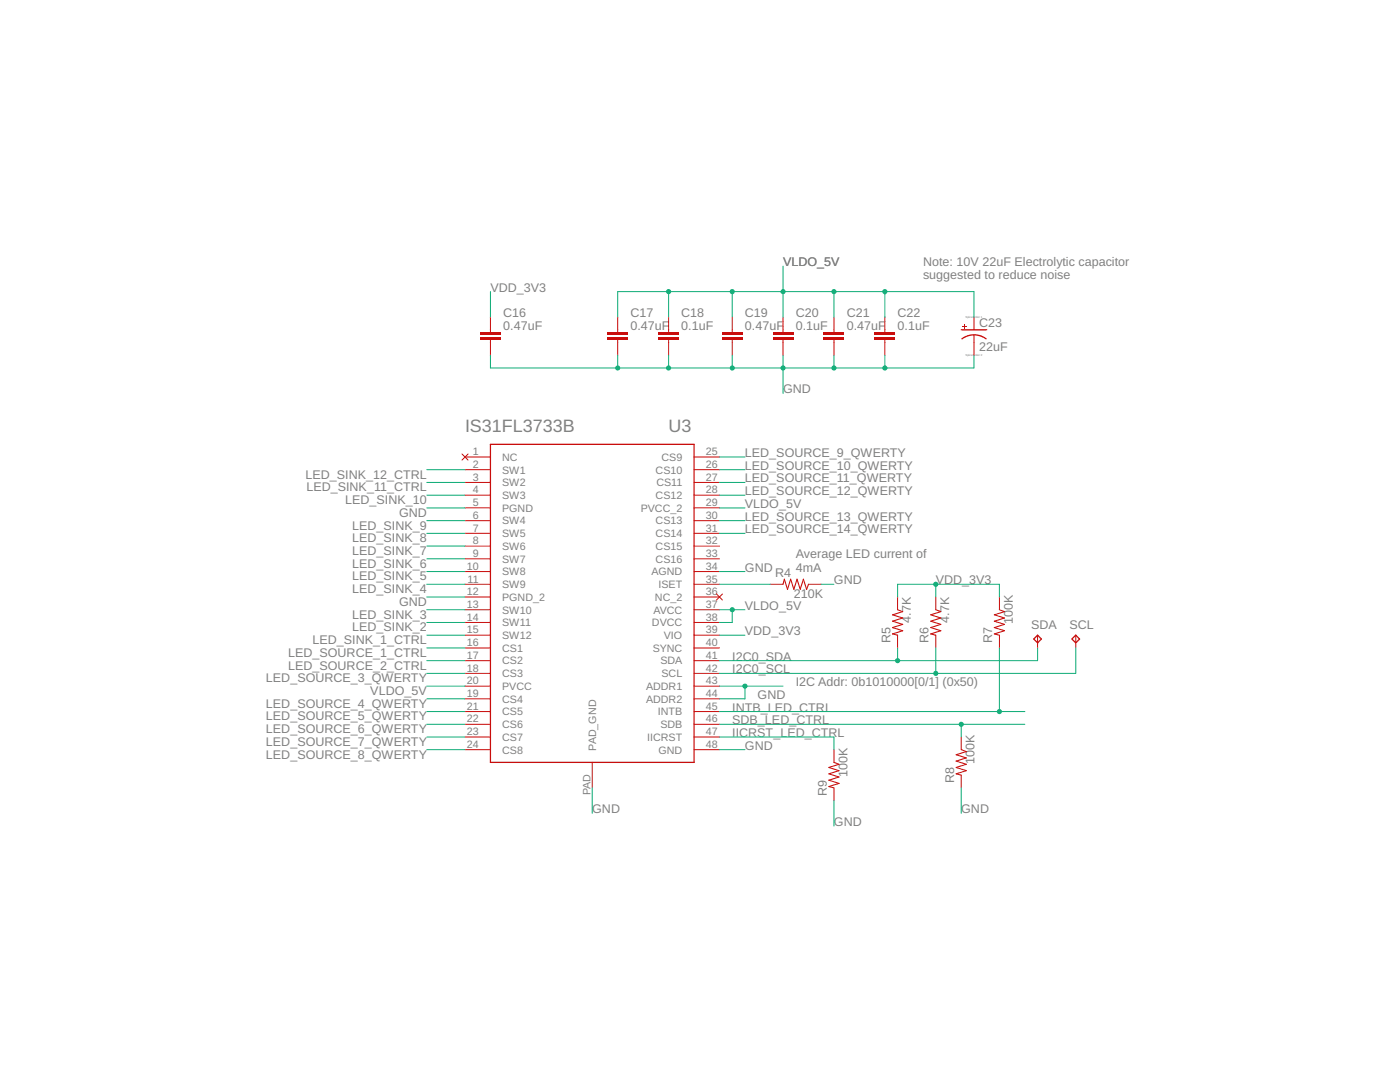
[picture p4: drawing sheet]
<svg xmlns="http://www.w3.org/2000/svg" width="279mm" height="216mm" viewBox="0 0 279 216" stroke-linecap="round" stroke-linejoin="round" font-family="sans-serif">
<path d="M97.9 88.7h40.6v63.4h-40.6z" fill="none" stroke="#c90d0c" stroke-width=".25"/>
<g fill="none" stroke="#c90d0c" stroke-width=".2">
<path d="M92.2 90.6l1.2 1.2M92.8 91.2h5.1M92.8 93.7h5.1M92.8 96.3h5.1M92.8 98.8h5.1M93.4 90.6l-1.2 1.2M138.5 91.2h5.1M138.5 93.7h5.1M138.5 96.3h5.1M138.5 98.8h5.1M92.8 101.3h5.1M92.8 103.9h5.1"/>
<path d="M92.8 106.4h5.1M92.8 109h5.1M92.8 111.5h5.1M92.8 114h5.1M92.8 116.6h5.1M92.8 119.1h5.1M138.5 101.3h5.1M138.5 103.9h5.1M138.5 106.4h5.1M138.5 109h5.1M138.5 111.5h5.1M138.5 114h5.1"/>
<path d="M138.5 116.6h5.1M138.5 119.1h5.1M143 118.5l1.2 1.2M144.2 118.5l-1.2 1.2M153.8 116.6h2.5M161.4 116.6h2.5M179.1 119.1v2.6M186.8 119.1v2.6M199.5 119.1v2.6M92.8 121.7h5.1M92.8 124.2h5.1M92.8 126.7h5.1"/>
<path d="M92.8 129.3h5.1M92.8 131.8h5.1M92.8 134.4h5.1M92.8 136.9h5.1M92.8 139.4h5.1M138.5 121.7h5.1M138.5 124.2h5.1M138.5 126.7h5.1M138.5 129.3h5.1M138.5 131.8h5.1M138.5 134.4h5.1M138.5 136.9h5.1"/>
<path d="M138.5 139.4h5.1M179.1 126.7v2.6M186.8 126.7v2.6M199.5 126.7v2.6M92.8 142h5.1M92.8 144.5h5.1M92.8 147.1h5.1M92.8 149.6h5.1M118.2 152.1v5.1M138.5 142h5.1M138.5 144.5h5.1M138.5 147.1h5.1"/>
<path d="M138.5 149.6h5.1M166.4 149.6v2.5M166.4 157.2v2.5M191.8 147.1v2.5M191.8 154.7v2.5"/>
</g>
<path d="M156.3 116.6l.2-1 .7 2 .6-2 .6 2 .7-2 .6 2 .6-2 .7 2 .4-1M179.1 121.7l1 .3-2 .7 2 .6-2 .7 2 .6-2 .6 2 .7-2 .6 1 .2M186.8 121.7l1 .3-2.1 .7 2.1 .6-2.1 .7 2.1 .6-2.1 .6 2.1 .7-2.1 .6 1.1 .2M199.5 121.7l1 .3-2.1 .7 2.1 .6-2.1 .7 2.1 .6-2.1 .6 2.1 .7-2.1 .6 1.1 .2M166.4 152.1l1 .4-2 .6 2 .7-2 .6 2 .6-2 .7 2 .6-2 .7 1 .2M191.8 149.6l1 .4-2 .6 2 .6-2 .7 2 .6-2 .6 2 .7-2 .6 1 .3" fill="none" stroke="#c90d0c" stroke-width=".21"/>
<g fill="#c90d0c">
<path d="M95.8 67.3h4.1v.5h-4.1z" fill-rule="evenodd"/>
<path d="M95.8 66.3h4.1v.5h-4.1z" fill-rule="evenodd"/>
</g>
<g fill="#c90d0c">
<path d="M95.8 67.3h4.1v.5h-4.1zM95.8 67.3v.5h4.1v-.5z"/>
<path d="M95.8 66.3h4.1v.5h-4.1zM95.8 66.3v.5h4.1v-.5z"/>
</g>
<path d="M97.9 63.3v3M97.9 67.8v3.1" fill="none" stroke="#c90d0c" stroke-width=".2"/>
<g fill="#c90d0c">
<path d="M121.2 67.3h4.1v.5h-4.1z" fill-rule="evenodd"/>
<path d="M121.2 66.3h4.1v.5h-4.1z" fill-rule="evenodd"/>
</g>
<g fill="#c90d0c">
<path d="M121.2 67.3h4.1v.5h-4.1zM121.2 67.3v.5h4.1v-.5z"/>
<path d="M121.2 66.3h4.1v.5h-4.1zM121.2 66.3v.5h4.1v-.5z"/>
</g>
<path d="M123.3 63.3v3M123.3 67.8v3.1" fill="none" stroke="#c90d0c" stroke-width=".2"/>
<g fill="#c90d0c">
<path d="M131.4 67.3h4.1v.5h-4.1z" fill-rule="evenodd"/>
<path d="M131.4 66.3h4.1v.5h-4.1z" fill-rule="evenodd"/>
</g>
<g fill="#c90d0c">
<path d="M131.4 67.3h4.1v.5h-4.1zM131.4 67.3v.5h4.1v-.5z"/>
<path d="M131.4 66.3h4.1v.5h-4.1zM131.4 66.3v.5h4.1v-.5z"/>
</g>
<path d="M133.4 63.3v3M133.4 67.8v3.1" fill="none" stroke="#c90d0c" stroke-width=".2"/>
<g fill="#c90d0c">
<path d="M144.1 67.3h4.1v.5h-4.1z" fill-rule="evenodd"/>
<path d="M144.1 66.3h4.1v.5h-4.1z" fill-rule="evenodd"/>
</g>
<g fill="#c90d0c">
<path d="M144.1 67.3h4.1v.5h-4.1zM144.1 67.3v.5h4.1v-.5z"/>
<path d="M144.1 66.3h4.1v.5h-4.1zM144.1 66.3v.5h4.1v-.5z"/>
</g>
<path d="M146.1 63.3v3M146.1 67.8v3.1" fill="none" stroke="#c90d0c" stroke-width=".2"/>
<g fill="#c90d0c">
<path d="M154.2 67.3h4.1v.5h-4.1z" fill-rule="evenodd"/>
<path d="M154.2 66.3h4.1v.5h-4.1z" fill-rule="evenodd"/>
</g>
<g fill="#c90d0c">
<path d="M154.2 67.3h4.1v.5h-4.1zM154.2 67.3v.5h4.1v-.5z"/>
<path d="M154.2 66.3h4.1v.5h-4.1zM154.2 66.3v.5h4.1v-.5z"/>
</g>
<path d="M156.3 63.3v3M156.3 67.8v3.1" fill="none" stroke="#c90d0c" stroke-width=".2"/>
<g fill="#c90d0c">
<path d="M164.4 67.3h4.1v.5h-4.1z" fill-rule="evenodd"/>
<path d="M164.4 66.3h4.1v.5h-4.1z" fill-rule="evenodd"/>
</g>
<g fill="#c90d0c">
<path d="M164.4 67.3h4.1v.5h-4.1zM164.4 67.3v.5h4.1v-.5z"/>
<path d="M164.4 66.3h4.1v.5h-4.1zM164.4 66.3v.5h4.1v-.5z"/>
</g>
<path d="M166.4 63.3v3M166.4 67.8v3.1" fill="none" stroke="#c90d0c" stroke-width=".2"/>
<g fill="#c90d0c">
<path d="M174.6 67.3h4v.5h-4z" fill-rule="evenodd"/>
<path d="M174.6 66.3h4v.5h-4z" fill-rule="evenodd"/>
</g>
<g fill="#c90d0c">
<path d="M174.6 67.3h4v.5h-4zM174.6 67.3v.5h4v-.5z"/>
<path d="M174.6 66.3h4v.5h-4zM174.6 66.3v.5h4v-.5z"/>
</g>
<path d="M176.6 63.3v3M176.6 67.8v3.1M194.4 66.8v1.5" fill="none" stroke="#c90d0c" stroke-width=".2"/>
<path d="M191.8 65.8h5.1" fill="none" stroke="#c90d0c" stroke-width=".25"/>
<g fill="#c90d0c">
<path d="M194.4 66.7h.2a3.9 3.9 0 0 1 2.3 .9l-.1 .2-.9-.6-1.5-.3z" fill-rule="evenodd"/>
<path d="M191.8 67.6l1.2-.7 1.4-.2v.3l-1 .1-1.4 .7z" fill-rule="evenodd"/>
<path d="M192.1 65h.9v.1h-.9z" fill-rule="evenodd"/>
<path d="M192.5 64.6h.1v.9h-.1z" fill-rule="evenodd"/>
</g>
<g fill="#c90d0c">
<path d="M194.4 66.7h.2a3.9 3.9 0 0 1 2.3 .9l-.1 .2-.9-.6-1.5-.3zM194.4 66.7v.2l1.5 .3 .9 .6 .1-.2-1.2-.7z"/>
<path d="M191.8 67.6a3.8 3.8 0 0 1 2.6-.9v.3l-1 .1-1.4 .7zM191.8 67.6l.2 .2 1.4-.7 1-.1v-.3l-1.4 .2z"/>
<path d="M192.1 65h.9v.1h-.9zM192.1 65v.1h.9v-.1z"/>
<path d="M192.5 64.6h.1v.9h-.1zM192.5 64.6v.9h.1v-.9z"/>
</g>
<path d="M194.4 63.3v2.5M194.4 68.3v2.6M207.1 126.7v2.6M214.7 126.7v2.6" fill="none" stroke="#c90d0c" stroke-width=".2"/>
<path d="M206.3 127.5l.8-.8 .7 .8-.7 .8zM213.9 127.5l.8-.8 .8 .8-.8 .8z" fill="none" stroke="#c90d0c" stroke-width=".25"/>
<path d="M85.2 101.3h7.6M143.6 114h5.1M163.9 116.6h2.5M143.6 136.9h12.7M148.7 136.9v2.5h-5.1M143.6 149.6h5.1M166.4 159.7v5.1M191.8 157.2v5.1" fill="none" stroke="#0dab76" stroke-width=".2"/>
<circle cx="148.7" cy="136.9" r=".51" fill="#0dab76"/>
<path d="M148.2 136.9a.51 .51 0 0 1 1 0 .51 .51 0 0 1-1 0zM148.2 136.9a.51 .51 0 0 0 1 0 .51 .51 0 0 0-1 0z" fill="#0dab76"/>
<path d="M97.9 70.9v2.5h96.5v-2.5M123.3 70.9v2.5M133.4 70.9v2.5M146.1 70.9v2.5M156.3 70.9v7.6M166.4 70.9v2.5M176.6 70.9v2.5M85.2 119.1h7.6" fill="none" stroke="#0dab76" stroke-width=".2"/>
<g fill="#0dab76">
<circle cx="123.3" cy="73.4" r=".51"/>
<circle cx="133.4" cy="73.4" r=".51"/>
<circle cx="146.1" cy="73.4" r=".51"/>
<circle cx="156.3" cy="73.4" r=".51"/>
<circle cx="166.4" cy="73.4" r=".51"/>
<circle cx="176.6" cy="73.4" r=".51"/>
</g>
<g fill="#0dab76">
<path d="M122.8 73.4a.51 .51 0 0 1 1 0 .51 .51 0 0 1-1 0zM122.8 73.4a.51 .51 0 0 0 1 0 .51 .51 0 0 0-1 0z"/>
<path d="M132.9 73.4a.51 .51 0 0 1 1 0 .51 .51 0 0 1-1 0zM132.9 73.4a.51 .51 0 0 0 1 0 .51 .51 0 0 0-1 0z"/>
<path d="M145.6 73.4a.51 .51 0 0 1 1 0 .51 .51 0 0 1-1 0zM145.6 73.4a.51 .51 0 0 0 1 0 .51 .51 0 0 0-1 0z"/>
<path d="M155.8 73.4a.51 .51 0 0 1 1 0 .51 .51 0 0 1-1 0zM155.8 73.4a.51 .51 0 0 0 1 0 .51 .51 0 0 0-1 0z"/>
<path d="M165.9 73.4a.51 .51 0 0 1 1 0 .51 .51 0 0 1-1 0zM165.9 73.4a.51 .51 0 0 0 1 0 .51 .51 0 0 0-1 0z"/>
<path d="M176.1 73.4a.51 .51 0 0 1 1 0 .51 .51 0 0 1-1 0zM176.1 73.4a.51 .51 0 0 0 1 0 .51 .51 0 0 0-1 0z"/>
</g>
<path d="M179.1 119.1v-2.5h20.4v2.5M186.8 116.6v2.5M143.6 126.7h5.1M118.2 157.2v5.1" fill="none" stroke="#0dab76" stroke-width=".2"/>
<circle cx="186.8" cy="116.6" r=".51" fill="#0dab76"/>
<path d="M186.2 116.6a.55 .55 0 0 1 1.1 0 .55 .55 0 0 1-1.1 0zM186.2 116.6a.55 .55 0 0 0 1.1 0 .55 .55 0 0 0-1.1 0z" fill="#0dab76"/>
<path d="M97.9 58.2v5.1M143.6 116.6h10.2M143.6 131.8h63.5M179.1 129.3v2.5" fill="none" stroke="#0dab76" stroke-width=".2"/>
<circle cx="179.1" cy="131.8" r=".51" fill="#0dab76"/>
<path d="M178.6 131.8a.51 .51 0 0 1 1 0 .51 .51 0 0 1-1 0zM178.6 131.8a.51 .51 0 0 0 1 0 .51 .51 0 0 0-1 0z" fill="#0dab76"/>
<path d="M186.8 129.3v5.1h-43.2M207.1 129.3v2.5" fill="none" stroke="#0dab76" stroke-width=".2"/>
<circle cx="186.8" cy="134.4" r=".51" fill="#0dab76"/>
<path d="M186.2 134.4a.55 .55 0 0 1 1.1 0 .55 .55 0 0 1-1.1 0zM186.2 134.4a.55 .55 0 0 0 1.1 0 .55 .55 0 0 0-1.1 0z" fill="#0dab76"/>
<path d="M199.5 129.3v12.7M214.7 129.3v5.1h-27.9M143.6 142h60.9" fill="none" stroke="#0dab76" stroke-width=".2"/>
<circle cx="199.5" cy="142" r=".51" fill="#0dab76"/>
<path d="M198.9 142a.55 .55 0 0 1 1.1 0 .55 .55 0 0 1-1.1 0zM198.9 142a.55 .55 0 0 0 1.1 0 .55 .55 0 0 0-1.1 0z" fill="#0dab76"/>
<path d="M143.6 144.5h60.9M191.8 144.5v2.6" fill="none" stroke="#0dab76" stroke-width=".2"/>
<circle cx="191.8" cy="144.5" r=".51" fill="#0dab76"/>
<path d="M191.3 144.5a.51 .51 0 0 1 1 0 .51 .51 0 0 1-1 0zM191.3 144.5a.51 .51 0 0 0 1 0 .51 .51 0 0 0-1 0z" fill="#0dab76"/>
<path d="M143.6 121.7h5.1M146.1 121.7v2.5h-2.5M143.6 147.1h22.8v2.5" fill="none" stroke="#0dab76" stroke-width=".2"/>
<circle cx="146.1" cy="121.7" r=".51" fill="#0dab76"/>
<path d="M145.6 121.7a.51 .51 0 0 1 1 0 .51 .51 0 0 1-1 0zM145.6 121.7a.51 .51 0 0 0 1 0 .51 .51 0 0 0-1 0z" fill="#0dab76"/>
<path d="M176.6 58.2v5.1M123.3 63.3v-5.1h71.1v5.1M143.6 101.3h5.1M85.2 136.9h7.6" fill="none" stroke="#0dab76" stroke-width=".2"/>
<circle cx="176.6" cy="58.2" r=".51" fill="#0dab76"/>
<path d="M176.1 58.2a.51 .51 0 0 1 1 0 .51 .51 0 0 1-1 0zM176.1 58.2a.51 .51 0 0 0 1 0 .51 .51 0 0 0-1 0z" fill="#0dab76"/>
<path d="M166.4 58.2v5.1" fill="none" stroke="#0dab76" stroke-width=".2"/>
<circle cx="166.4" cy="58.2" r=".51" fill="#0dab76"/>
<path d="M165.9 58.2a.51 .51 0 0 1 1 0 .51 .51 0 0 1-1 0zM165.9 58.2a.51 .51 0 0 0 1 0 .51 .51 0 0 0-1 0z" fill="#0dab76"/>
<path d="M156.3 58.2v5.1" fill="none" stroke="#0dab76" stroke-width=".2"/>
<circle cx="156.3" cy="58.2" r=".51" fill="#0dab76"/>
<path d="M155.8 58.2a.51 .51 0 0 1 1 0 .51 .51 0 0 1-1 0zM155.8 58.2a.51 .51 0 0 0 1 0 .51 .51 0 0 0-1 0z" fill="#0dab76"/>
<path d="M146.1 58.2v5.1" fill="none" stroke="#0dab76" stroke-width=".2"/>
<circle cx="146.1" cy="58.2" r=".51" fill="#0dab76"/>
<path d="M145.6 58.2a.51 .51 0 0 1 1 0 .51 .51 0 0 1-1 0zM145.6 58.2a.51 .51 0 0 0 1 0 .51 .51 0 0 0-1 0z" fill="#0dab76"/>
<path d="M133.4 58.2v5.1" fill="none" stroke="#0dab76" stroke-width=".2"/>
<circle cx="133.4" cy="58.2" r=".51" fill="#0dab76"/>
<path d="M132.9 58.2a.51 .51 0 0 1 1 0 .51 .51 0 0 1-1 0zM132.9 58.2a.51 .51 0 0 0 1 0 .51 .51 0 0 0-1 0z" fill="#0dab76"/>
<g fill="none" stroke="#0dab76" stroke-width=".2">
<path d="M156.3 53.1v5.1M85.2 93.7h7.6M85.2 96.3h7.6M85.2 98.8h7.6M143.6 91.2h5.1M143.6 93.7h5.1M143.6 96.3h5.1M143.6 98.8h5.1M85.2 103.9h7.6M85.2 106.4h7.6M85.2 116.6h7.6M85.2 114h7.6"/>
<path d="M85.2 111.5h7.6M85.2 109h7.6M143.6 103.9h5.1M143.6 106.4h5.1M85.2 129.3h7.6M85.2 131.8h7.6M85.2 134.4h7.6M85.2 139.4h7.6M85.2 126.7h7.6M85.2 124.2h7.6M85.2 121.7h7.6M85.2 142h7.6"/>
<path d="M85.2 144.5h7.6M85.2 147.1h7.6M85.2 149.6h7.6"/>
</g>
<g font-size="3.6" fill="#808080">
<text x="92.8" y="86.1">IS31FL3733B</text>
<text x="133.4" y="86.1">U3</text>
</g>
<g font-size="2.5" fill="#808080">
<text x="156.3" y="53.1">VLDO_5V</text>
<text x="184.2" y="53">Note: 10V 22uF Electrolytic capacitor</text>
<text x="97.9" y="58.2">VDD_3V3</text>
<text x="184.2" y="55.6">suggested to reduce noise</text>
<text x="100.4" y="65.8">0.47uF</text>
<text x="100.4" y="63.3">C16</text>
<text x="125.8" y="65.8">0.47uF</text>
<text x="125.8" y="63.3">C17</text>
<text x="136" y="65.8">0.1uF</text>
<text x="136" y="63.3">C18</text>
<text x="148.7" y="65.8">0.47uF</text>
<text x="148.7" y="63.3">C19</text>
<text x="158.8" y="65.8">0.1uF</text>
<text x="158.8" y="63.3">C20</text>
<text x="169" y="65.8">0.47uF</text>
<text x="169" y="63.3">C21</text>
<text x="179.1" y="65.8">0.1uF</text>
<text x="179.1" y="63.3">C22</text>
<text x="195.4" y="65.2">C23</text>
<text x="195.4" y="70">22uF</text>
<text x="156.3" y="78.5">GND</text>
<text x="60.9" y="95.5">LED_SINK_12_CTRL</text>
<text x="148.7" y="91.2">LED_SOURCE_9_QWERTY</text>
<text x="148.7" y="93.7">LED_SOURCE_10_QWERTY</text>
<text x="61.1" y="98.1">LED_SINK_11_CTRL</text>
<text x="68.9" y="100.6">LED_SINK_10</text>
<text x="148.7" y="101.4">VLDO_5V</text>
<text x="148.7" y="96.3">LED_SOURCE_11_QWERTY</text>
<text x="148.7" y="98.8">LED_SOURCE_12_QWERTY</text>
<text x="70.3" y="105.7">LED_SINK_9</text>
<text x="79.6" y="103.1">GND</text>
<text x="148.7" y="103.9">LED_SOURCE_13_QWERTY</text>
<text x="148.7" y="106.4">LED_SOURCE_14_QWERTY</text>
<text x="70.3" y="113.3">LED_SINK_6</text>
<text x="70.3" y="110.7">LED_SINK_7</text>
<text x="70.3" y="108.2">LED_SINK_8</text>
<text x="158.8" y="111.4">Average LED current of</text>
<text x="70.3" y="118.4">LED_SINK_4</text>
<text x="70.3" y="115.8">LED_SINK_5</text>
<text x="148.7" y="114">GND</text>
<text x="154.7" y="115.2">R4</text>
<text x="158.4" y="119.3">210K</text>
<text x="158.8" y="114">4mA</text>
<text x="166.4" y="116.6">GND</text>
<text x="186.8" y="116.6">VDD_3V3</text>
<text x="70.3" y="126">LED_SINK_2</text>
<text x="70.3" y="123.4">LED_SINK_3</text>
<text x="79.6" y="120.9">GND</text>
<text x="148.7" y="121.7">VLDO_5V</text>
<text x="181.8" y="124.2" transform="rotate(-90 181.8 124.2)">4.7K</text>
<text x="189.4" y="124.2" transform="rotate(-90 189.4 124.2)">4.7K</text>
<text x="202.1" y="124.6" transform="rotate(-90 202.1 124.6)">100K</text>
<text x="205.8" y="125.5">SDA</text>
<text x="213.4" y="125.5">SCL</text>
<text x="57.5" y="131.1">LED_SOURCE_1_CTRL</text>
<text x="62.3" y="128.5">LED_SINK_1_CTRL</text>
<text x="146.1" y="131.8">I2C0_SDA</text>
<text x="148.7" y="126.7">VDD_3V3</text>
<text x="177.7" y="128.4" transform="rotate(-90 177.7 128.4)">R5</text>
<text x="185.3" y="128.4" transform="rotate(-90 185.3 128.4)">R6</text>
<text x="198" y="128.4" transform="rotate(-90 198 128.4)">R7</text>
<text x="53.1" y="136.1">LED_SOURCE_3_QWERTY</text>
<text x="57.5" y="133.6">LED_SOURCE_2_CTRL</text>
<text x="146.1" y="134.4">I2C0_SCL</text>
<text x="158.8" y="136.9">I2C Addr: 0b1010000[0/1] (0x50)</text>
<text x="53.1" y="141.2">LED_SOURCE_4_QWERTY</text>
<text x="53.1" y="143.8">LED_SOURCE_5_QWERTY</text>
<text x="73.9" y="138.7">VLDO_5V</text>
<text x="146.1" y="142">INTB_LED_CTRL</text>
<text x="151.2" y="139.4">GND</text>
<text x="53.1" y="146.3">LED_SOURCE_6_QWERTY</text>
<text x="53.1" y="148.8">LED_SOURCE_7_QWERTY</text>
<text x="146.1" y="144.5">SDB_LED_CTRL</text>
<text x="146.1" y="147.1">IICRST_LED_CTRL</text>
<text x="148.7" y="149.6">GND</text>
<text x="53.1" y="151.4">LED_SOURCE_8_QWERTY</text>
<text x="169.1" y="155.1" transform="rotate(-90 169.1 155.1)">100K</text>
<text x="194.5" y="152.5" transform="rotate(-90 194.5 152.5)">100K</text>
<text x="165" y="158.8" transform="rotate(-90 165 158.8)">R9</text>
<text x="190.4" y="156.3" transform="rotate(-90 190.4 156.3)">R8</text>
<text x="118.2" y="162.3">GND</text>
<text x="166.4" y="164.8">GND</text>
<text x="191.8" y="162.3">GND</text>
</g>
<g font-size="2.1" fill="#808080">
<text x="94.4" y="90.8">1</text>
<text x="94.4" y="93.4">2</text>
<text x="94.4" y="95.9">3</text>
<text x="100.2" y="92">NC</text>
<text x="100.2" y="94.5">SW1</text>
<text x="130.8" y="94.5">CS10</text>
<text x="132" y="92">CS9</text>
<text x="140.8" y="90.8">25</text>
<text x="140.8" y="93.4">26</text>
<text x="140.8" y="95.9">27</text>
<text x="94.4" y="98.5">4</text>
<text x="94.4" y="101">5</text>
<text x="100.2" y="97">SW2</text>
<text x="100.2" y="99.6">SW3</text>
<text x="130.8" y="99.6">CS12</text>
<text x="131" y="97">CS11</text>
<text x="140.8" y="98.5">28</text>
<text x="140.8" y="101">29</text>
<text x="94.4" y="103.5">6</text>
<text x="94.4" y="106.1">7</text>
<text x="100.2" y="102.1">PGND</text>
<text x="100.2" y="104.7">SW4</text>
<text x="100.2" y="107.2">SW5</text>
<text x="127.9" y="102.1">PVCC_2</text>
<text x="130.8" y="104.7">CS13</text>
<text x="130.8" y="107.2">CS14</text>
<text x="140.8" y="103.5">30</text>
<text x="140.8" y="106.1">31</text>
<text x="93.2" y="113.7">10</text>
<text x="94.4" y="108.6">8</text>
<text x="94.4" y="111.2">9</text>
<text x="100.2" y="109.7">SW6</text>
<text x="100.2" y="112.3">SW7</text>
<text x="130.8" y="109.7">CS15</text>
<text x="130.8" y="112.3">CS16</text>
<text x="140.8" y="108.6">32</text>
<text x="140.8" y="111.2">33</text>
<text x="140.8" y="113.7">34</text>
<text x="93.2" y="118.8">12</text>
<text x="93.3" y="116.2">11</text>
<text x="100.2" y="114.8">SW8</text>
<text x="100.2" y="117.3">SW9</text>
<text x="100.2" y="119.9">PGND_2</text>
<text x="130" y="114.8">AGND</text>
<text x="130.7" y="119.9">NC_2</text>
<text x="131.4" y="117.3">ISET</text>
<text x="140.8" y="116.2">35</text>
<text x="140.8" y="118.8">36</text>
<text x="93.2" y="121.3">13</text>
<text x="93.2" y="123.8">14</text>
<text x="100.2" y="122.4">SW10</text>
<text x="100.2" y="125">SW11</text>
<text x="130.1" y="125">DVCC</text>
<text x="130.4" y="122.4">AVCC</text>
<text x="140.8" y="121.3">37</text>
<text x="140.8" y="123.8">38</text>
<text x="93.2" y="126.4">15</text>
<text x="93.2" y="128.9">16</text>
<text x="93.2" y="131.5">17</text>
<text x="100.2" y="127.5">SW12</text>
<text x="100.2" y="130">CS1</text>
<text x="130.3" y="130">SYNC</text>
<text x="132.5" y="127.5">VIO</text>
<text x="140.8" y="126.4">39</text>
<text x="140.8" y="128.9">40</text>
<text x="140.8" y="131.5">41</text>
<text x="93.2" y="134">18</text>
<text x="93.2" y="136.5">20</text>
<text x="100.2" y="132.6">CS2</text>
<text x="100.2" y="135.1">CS3</text>
<text x="100.2" y="137.7">PVCC</text>
<text x="128.9" y="137.7">ADDR1</text>
<text x="131.8" y="132.6">SDA</text>
<text x="132" y="135.1">SCL</text>
<text x="140.8" y="134">42</text>
<text x="140.8" y="136.5">43</text>
<text x="93.2" y="139.1">19</text>
<text x="93.2" y="141.6">21</text>
<text x="100.2" y="140.2">CS4</text>
<text x="100.2" y="142.7">CS5</text>
<text x="128.9" y="140.2">ADDR2</text>
<text x="131.3" y="142.7">INTB</text>
<text x="140.8" y="139.1">44</text>
<text x="140.8" y="141.6">45</text>
<text x="93.2" y="144.2">22</text>
<text x="93.2" y="146.7">23</text>
<text x="93.2" y="149.2">24</text>
<text x="100.2" y="145.3">CS6</text>
<text x="100.2" y="147.8">CS7</text>
<text x="119" y="149.8" transform="rotate(-90 119 149.8)">PAD_GND</text>
<text x="129.2" y="147.8">IICRST</text>
<text x="131.8" y="145.3">SDB</text>
<text x="140.8" y="144.2">46</text>
<text x="140.8" y="146.7">47</text>
<text x="140.8" y="149.2">48</text>
<text x="100.2" y="150.4">CS8</text>
<text x="131.4" y="150.4">GND</text>
<text x="117.8" y="158.7" transform="rotate(-90 117.8 158.7)">PAD</text>
</g>
<g font-size=".6" fill="#808080">
<text x="192.7" y="63.5">SpiceOrder 1</text>
<text x="192.7" y="71.1">SpiceOrder 2</text>
</g>
</svg>
